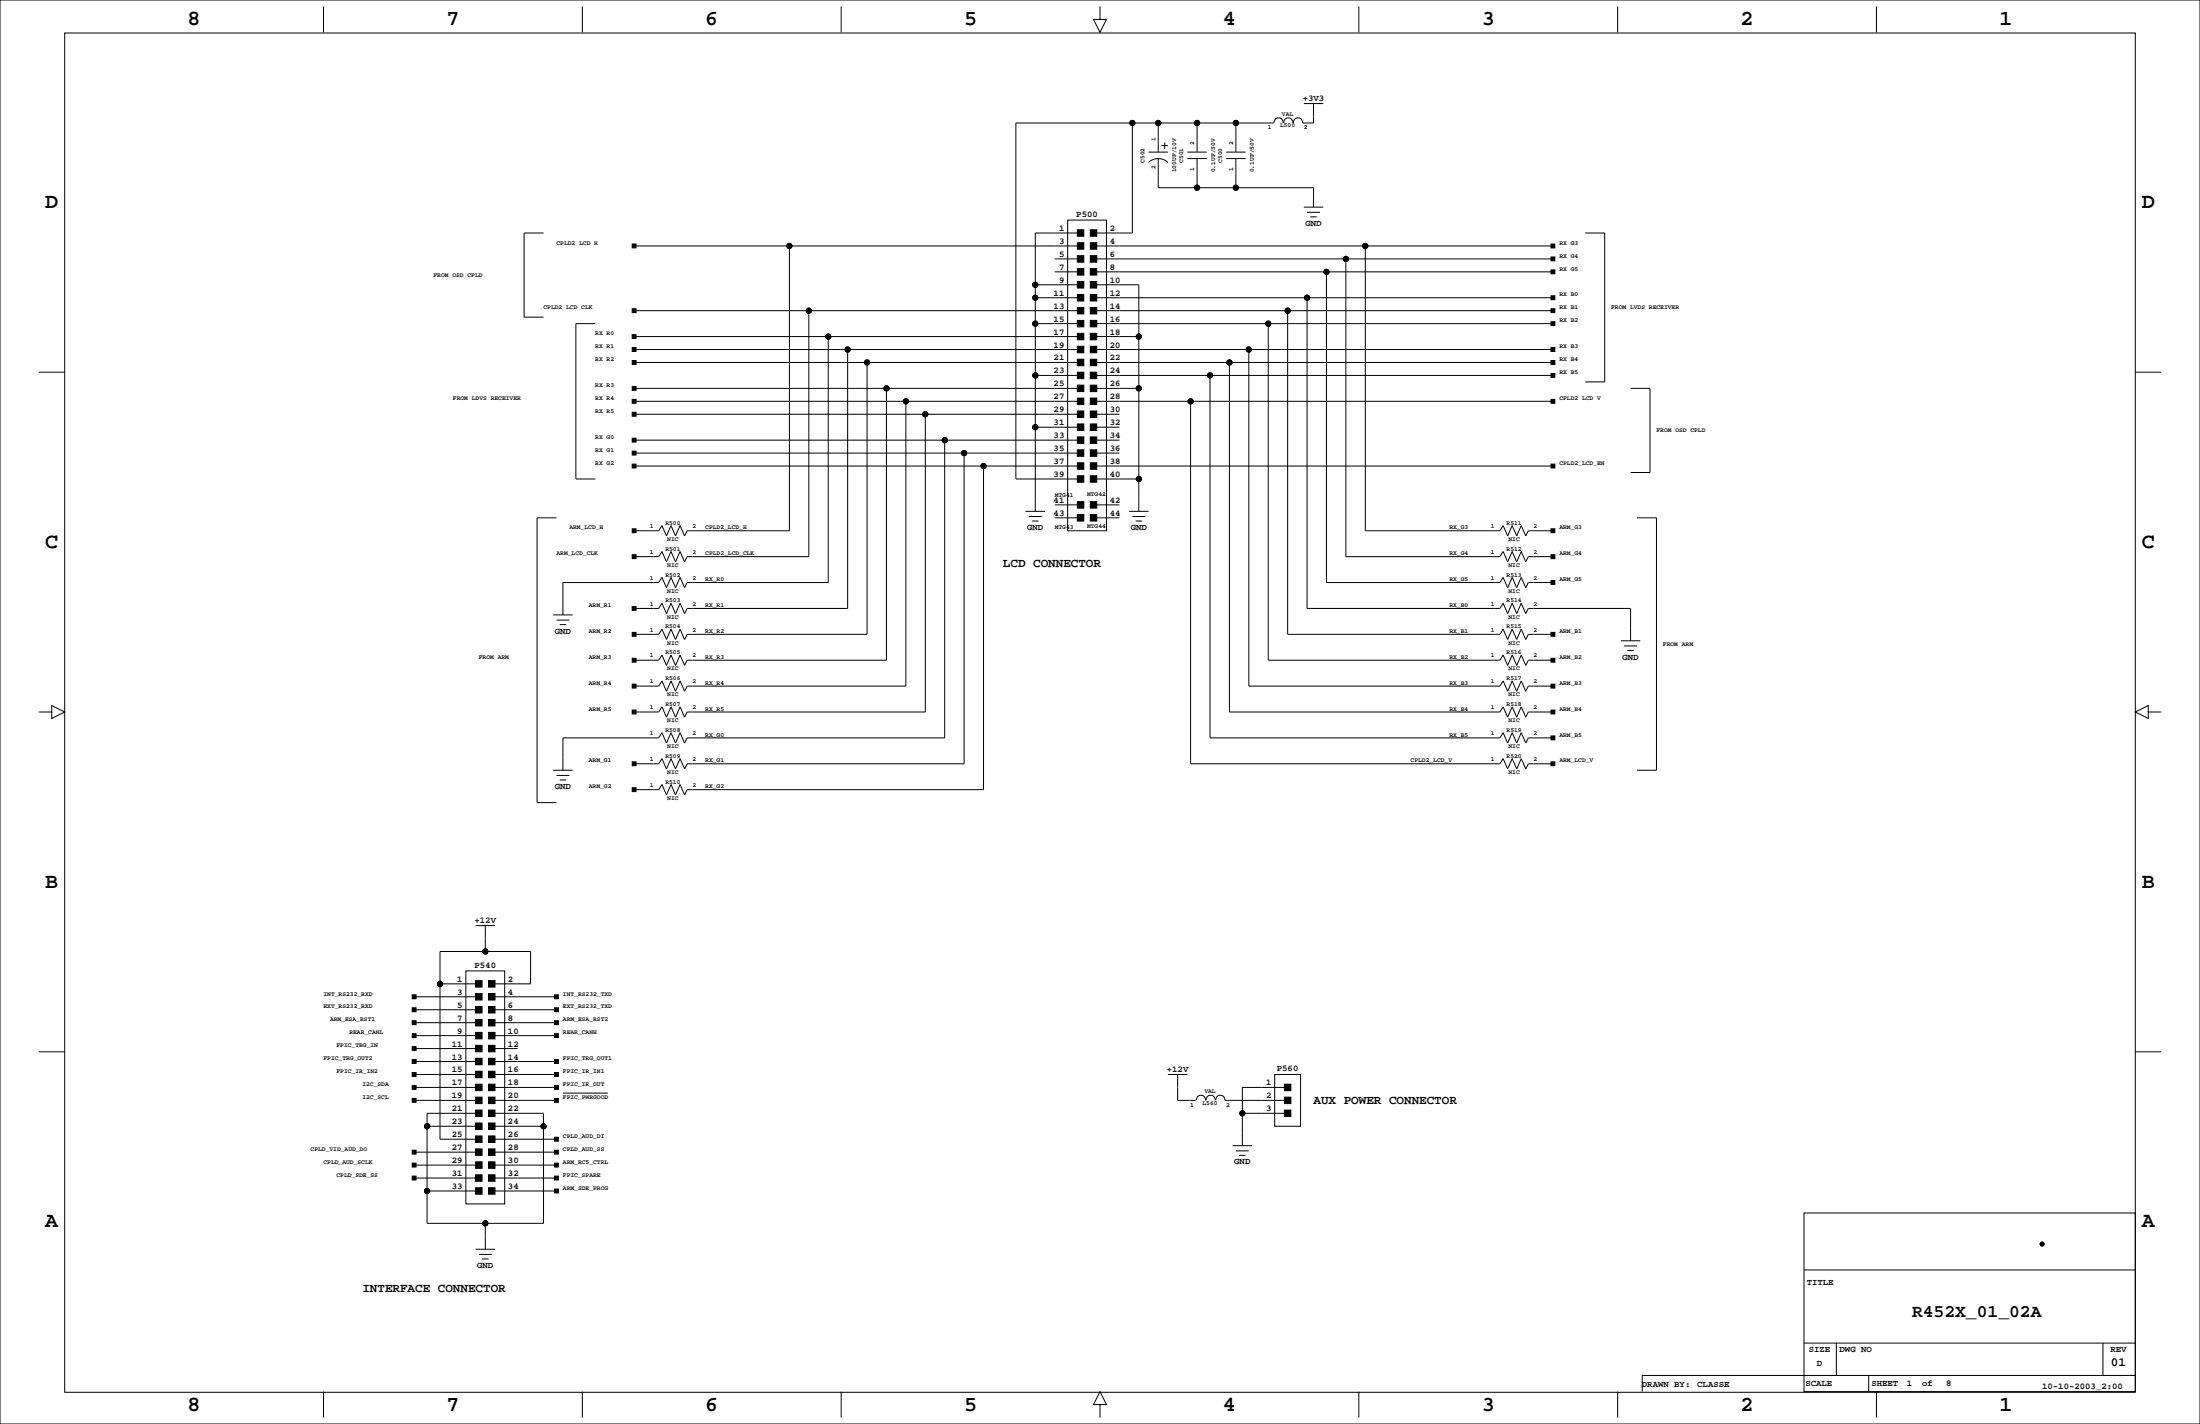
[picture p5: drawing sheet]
<svg xmlns="http://www.w3.org/2000/svg" width="864mm" height="559mm" viewBox="0 0 864 559" stroke-linecap="round" stroke-linejoin="round" font-family="sans-serif">
<g fill="none" stroke="#000" stroke-width=".39">
<path d="M0 0h863.6v558.8h-863.6zM25.4 13h812.8v533.4h-812.8zM127 2.5v10.2M228.6 2.5v10.2M330.2 2.5v10.2M431.8 2.5v5.1h2.5l-2.5 5.1-2.5-5.1h2.5M533.4 2.5v10.2M635 2.5v10.2M736.6 2.5v10.2M444.5 48.3v43.1h-14M450.8 59.7h7.7M454.7 48.3v11.4"/>
<path d="M455.9 57.1h2.6M457.2 55.9v2.5M466.1 59.7h7.6M469.9 48.3v11.4M481.3 59.7h7.6M485.1 48.3v11.4M499.9 48.3h-101.1v139.7h24.1M500.1 48.2a1.78 1.78 0 0 1 1.8-2 1.78 1.78 0 0 1 1.8 2.1M503.9 48.2a1.78 1.78 0 0 1 1.8-2 1.78 1.78 0 0 1 1.8 2.1M511.8 40.6h7.6M515.6 40.6v7.7h-4.3a1.78 1.78 0 0 0-1.8-2.1 1.78 1.78 0 0 0-1.7 2M450.8 63.7a5.6 5.6 0 0 1 7.7 0"/>
<path d="M454.7 62.2v11.5h60.9v7.6M466.1 62.2h7.6M469.9 62.2v11.5M481.3 62.2h7.6M485.1 62.2v11.5M213.4 91.4h-7.7v33.1h7.7M248.9 96.5h174M309.9 96.5v111.8h-40.2l-1 2-1.7-4.1-1.8 4.1-1.8-4.1-1.8 4.1-1.8-4.1-1.2 2.1h-9.7M419.1 86.4h15.2v121.9h-15.2zM422.9 91.4h-16.5v109.3M430.5 96.5h179.1M511.8 81.3h7.6"/>
<path d="M513.1 83.3h5.1M514.3 85.1h2.6M535.9 96.5v111.8h52.9l1.2-2.1 1.8 4.1 1.8-4.1 1.8 4.1 1.8-4.1 1.7 4.1 1-2h9.7M622.3 91.4h7.6v58.5h-7.6M406.4 111.8h16.5M406.4 116.8h16.5M414 106.7h8.9M414 101.6h8.9M430.5 111.8h16.5v88.9M430.5 116.8h179.1M430.5 106.7h179.1M430.5 101.6h179.1"/>
<path d="M513.1 116.8v122h75.7l1.2-2.1 1.8 4.1 1.8-4.1 1.8 4.1 1.8-4.1 1.7 4.1 1-2h40.2v12.7M520.7 106.7v121.9h68.1l1.2-2 1.8 4 1.8-4 1.8 4 1.8-4 1.7 4 1-2h9.7M528.3 101.6v116.8h60.5l1.2-2 1.8 4.1 1.8-4.1 1.8 4.1 1.8-4.1 1.7 4.1 1-2.1h9.7M233.7 127h-7.6v61h7.6M248.9 132.1h174M248.9 137.2h174M248.9 121.9h174M317.5 121.9v96.5h-47.8l-1 2.1-1.7-4.1-1.8 4.1-1.8-4.1-1.8 4.1-1.8-4.1-1.2 2h-9.7M325.1 132.1v96.5h-55.4l-1 2-1.7-4-1.8 4-1.8-4-1.8 4-1.8-4-1.2 2h-37.6v12.7M332.7 137.2v101.6h-63l-1 2-1.7-4.1-1.8 4.1-1.8-4.1-1.8 4.1-1.8-4.1-1.2 2.1h-9.7M406.4 127h16.5M430.5 132.1h16.5"/>
<path d="M430.5 127h179.1M430.5 137.2h179.1M430.5 121.9h179.1M490.2 137.2v132h98.6l1.2-2 1.8 4.1 1.8-4.1 1.8 4.1 1.8-4.1 1.7 4.1 1-2.1h9.7M497.8 127v132.1h91l1.2-2.1 1.8 4.1 1.8-4.1 1.8 4.1 1.8-4.1 1.7 4.1 1-2h9.7M505.5 121.9v127h83.3l1.2-2 1.8 4.1 1.8-4.1 1.8 4.1 1.8-4.1 1.7 4.1 1-2.1h9.7M15.2 146.1h10.2M248.9 152.4h174M248.9 142.2h174M248.9 157.5h174M340.4 142.2v106.7h-70.7l-1 2.1-1.7-4.1-1.8 4.1-1.8-4.1-1.8 4.1-1.8-4.1-1.2 2h-9.7M348 152.4v106.7h-78.3l-1 2-1.7-4.1-1.8 4.1-1.8-4.1-1.8 4.1-1.8-4.1-1.2 2.1h-9.7"/>
<path d="M355.6 157.5v111.7h-85.9l-1 2.1-1.7-4.1-1.8 4.1-1.8-4.1-1.8 4.1-1.8-4.1-1.2 2h-9.7M406.4 147.3h16.5M430.5 152.4h16.5M430.5 147.3h179.1M430.5 142.2h179.1M430.5 157.5h179.1M467.4 157.5v142.2h121.4l1.2-2 1.8 4.1 1.8-4.1 1.8 4.1 1.8-4.1 1.7 4.1 1-2.1h9.7M475 147.3v142.3h113.8l1.2-2.1 1.8 4.1 1.8-4.1 1.8 4.1 1.8-4.1 1.7 4.1 1-2h9.7M482.6 142.2v137.2h106.2l1.2-2 1.8 4 1.8-4 1.8 4 1.8-4 1.7 4 1-2h9.7M640.1 152.4h7.6v33h-7.6M838.2 146.1h10.2M248.9 177.8h174"/>
<path d="M248.9 172.7h174M248.9 162.6h174M363.2 162.6v116.8h-93.5l-1 2-1.7-4-1.8 4-1.8-4-1.8 4-1.8-4-1.2 2h-9.7M370.8 172.7v116.9h-101.1l-1 2-1.7-4.1-1.8 4.1-1.8-4.1-1.8 4.1-1.8-4.1-1.2 2.1h-37.6v12.7M378.5 177.8v121.9h-108.8l-1 2.1-1.7-4.1-1.8 4.1-1.8-4.1-1.8 4.1-1.8-4.1-1.2 2h-9.7M406.4 167.6h16.5M430.5 167.6h8.9M430.5 177.8h8.9M430.5 172.7h8.9M430.5 162.6h8.9M248.9 182.9h174M386.1 182.9v127h-116.4l-1 2-1.7-4.1-1.8 4.1-1.8-4.1-1.8 4.1-1.8-4.1-1.2 2.1h-9.7"/>
<path d="M414 198.1h8.9M430.5 188h16.5M430.5 182.9h179.1M430.5 198.1h8.9M218.4 203.2h-7.6v111.8h7.6M402.6 200.7h7.6M403.9 202.7h5M405.1 204.5h2.6M414 203.2h8.9M430.5 203.2h8.9M443.2 200.7h7.6M444.5 202.7h5.1"/>
<path d="M445.8 204.5h2.5M642.6 203.2h7.6v99.1h-7.6M217.2 241.3h7.6M218.4 243.3h5.1M219.7 245.1h2.5M636.3 251.5h7.6M637.5 253.5h5.1M638.8 255.3h2.5M15.2 279.4h5.1v-2.5l5.1 2.5-5.1 2.5v-2.5M843.3 279.4v-2.5l-5.1 2.5 5.1 2.5v-2.5h5.1M217.2 302.3h7.6M218.4 304.3h5.1"/>
<path d="M219.7 306.1h2.5M186.7 363.2h7.6M190.5 363.2v10.2M162.6 391.2h24.1M162.6 396.2h24.1M172.7 386.1h14M182.9 381h15.2v91.4h-15.2zM194.3 386.1h14v-12.7h-35.6v73.6h14M194.3 391.2h24.1M194.3 396.2h24.1M15.2 412.8h10.2M162.6 416.6h24.1"/>
<path d="M162.6 406.4h24.1M162.6 401.3h24.1M162.6 411.5h24.1M194.3 416.6h24.1M194.3 406.4h24.1M194.3 401.3h24.1M194.3 411.5h8.9M838.2 412.8h10.2M162.6 426.7h24.1M162.6 431.8h24.1M162.6 421.6h24.1M186.7 436.9h-19.1v43.2h45.8v-43.2h-19.1"/>
<path d="M194.3 426.7h24.1M194.3 431.8h24.1M194.3 421.6h24.1M221 428.9h17.6M458.5 421.6h7.6M462.3 421.6v10.2h7.1M469.7 431.8a1.78 1.78 0 0 1 1.7-2 1.78 1.78 0 0 1 1.8 2M473.5 431.8a1.78 1.78 0 0 1 1.7-2 1.78 1.78 0 0 1 1.8 2M477.3 431.8a1.78 1.78 0 0 1 1.8-2 1.78 1.78 0 0 1 1.7 2M480.8 431.8h23.4M487.7 436.9h16.5M500.4 421.6h10.1v20.4h-10.1z"/>
<path d="M504.2 426.7h-16.5v22.9M162.6 452.1h24.1M162.6 457.2h24.1M167.6 442h19.1M194.3 442h19.1M194.3 447h24.1M194.3 452.1h24.1M194.3 457.2h24.1M483.9 449.6h7.6M485.1 451.6h5.1M486.4 453.4h2.5M162.6 462.3h24.1"/>
<path d="M167.6 467.4h19.1M194.3 467.4h24.1M194.3 462.3h24.1M708.2 476h130v70.1h-130zM186.7 490.2h7.6M188 492.3h5M189.2 494h2.6M190.5 480.1v10.1M708.2 498.3h130M708.2 527h130M720.9 527v12.8M733.6 539.8v6.3"/>
<path d="M825.5 527v12.8M838.2 539.8h-193.5v6.3M127 546.1v10.2M228.6 546.1v10.2M330.2 546.1v10.2M431.8 551.2h2.5l-2.5-5.1-2.5 5.1h2.5v5.1M533.4 546.1v10.2M635 546.1v10.2M736.6 546.1v10.2"/>
<circle cx="444.5" cy="48.3" r="1.02"/>
<circle cx="454.7" cy="48.3" r="1.02"/>
<circle cx="469.9" cy="48.3" r="1.02"/>
<circle cx="485.1" cy="48.3" r="1.02"/>
<circle cx="469.9" cy="73.7" r="1.02"/>
<circle cx="485.1" cy="73.7" r="1.02"/>
<circle cx="309.9" cy="96.5" r="1.02"/>
<circle cx="535.9" cy="96.5" r="1.02"/>
<circle cx="406.4" cy="116.8" r="1.02"/>
<circle cx="406.4" cy="111.8" r="1.02"/>
<circle cx="513.1" cy="116.8" r="1.02"/>
<circle cx="520.7" cy="106.7" r="1.02"/>
<circle cx="528.3" cy="101.6" r="1.02"/>
<circle cx="317.5" cy="121.9" r="1.02"/>
<circle cx="325.1" cy="132.1" r="1.02"/>
<circle cx="332.7" cy="137.2" r="1.02"/>
<circle cx="406.4" cy="127" r="1.02"/>
<circle cx="447" cy="132.1" r="1.02"/>
<circle cx="490.2" cy="137.2" r="1.02"/>
<circle cx="497.8" cy="127" r="1.02"/>
<circle cx="505.5" cy="121.9" r="1.02"/>
<circle cx="340.4" cy="142.2" r="1.02"/>
<circle cx="348" cy="152.4" r="1.02"/>
<circle cx="355.6" cy="157.5" r="1.02"/>
<circle cx="406.4" cy="147.3" r="1.02"/>
<circle cx="447" cy="152.4" r="1.02"/>
<circle cx="467.4" cy="157.5" r="1.02"/>
<circle cx="475" cy="147.3" r="1.02"/>
<circle cx="482.6" cy="142.2" r="1.02"/>
<circle cx="363.2" cy="162.6" r="1.02"/>
<circle cx="370.8" cy="172.7" r="1.02"/>
<circle cx="378.5" cy="177.8" r="1.02"/>
<circle cx="406.4" cy="167.6" r="1.02"/>
<circle cx="386.1" cy="182.9" r="1.02"/>
<circle cx="447" cy="188" r="1.02"/>
<circle cx="190.5" cy="373.4" r="1.02"/>
<circle cx="172.7" cy="386.1" r="1.02"/>
<circle cx="487.7" cy="436.9" r="1.02"/>
<circle cx="167.6" cy="442" r="1.02"/>
<circle cx="213.4" cy="442" r="1.02"/>
<circle cx="167.6" cy="467.4" r="1.02"/>
<circle cx="190.5" cy="480.1" r="1.02"/>
<circle cx="801.6" cy="488.2" r=".76"/>
</g>
<g fill="#000" stroke="#000" stroke-width=".39">
<path d="M248.2 95.8h1.5v1.5h-1.5z" fill-rule="evenodd"/>
<path d="M422.9 95.2h2.5v2.6h-2.5z" fill-rule="evenodd"/>
<path d="M422.9 90.2h2.5v2.5h-2.5z" fill-rule="evenodd"/>
<path d="M428 95.2h2.5v2.6h-2.5z" fill-rule="evenodd"/>
<path d="M428 90.2h2.5v2.5h-2.5z" fill-rule="evenodd"/>
<path d="M608.8 95.8h1.6v1.5h-1.6z" fill-rule="evenodd"/>
<path d="M422.9 115.6h2.5v2.5h-2.5z" fill-rule="evenodd"/>
<path d="M422.9 110.5h2.5v2.5h-2.5z" fill-rule="evenodd"/>
<path d="M422.9 105.4h2.5v2.5h-2.5z" fill-rule="evenodd"/>
<path d="M422.9 100.3h2.5v2.6h-2.5z" fill-rule="evenodd"/>
<path d="M428 115.6h2.5v2.5h-2.5z" fill-rule="evenodd"/>
<path d="M428 110.5h2.5v2.5h-2.5z" fill-rule="evenodd"/>
<path d="M428 105.4h2.5v2.5h-2.5z" fill-rule="evenodd"/>
<path d="M428 100.3h2.5v2.6h-2.5z" fill-rule="evenodd"/>
<path d="M608.8 116.1h1.6v1.5h-1.6z" fill-rule="evenodd"/>
<path d="M608.8 105.9h1.6v1.5h-1.6z" fill-rule="evenodd"/>
<path d="M608.8 100.8h1.6v1.6h-1.6z" fill-rule="evenodd"/>
<path d="M248.2 136.4h1.5v1.5h-1.5z" fill-rule="evenodd"/>
<path d="M248.2 131.3h1.5v1.5h-1.5z" fill-rule="evenodd"/>
<path d="M248.2 121.2h1.5v1.5h-1.5z" fill-rule="evenodd"/>
<path d="M422.9 135.9h2.5v2.5h-2.5z" fill-rule="evenodd"/>
<path d="M422.9 130.8h2.5v2.5h-2.5z" fill-rule="evenodd"/>
<path d="M422.9 125.7h2.5v2.6h-2.5z" fill-rule="evenodd"/>
<path d="M422.9 120.6h2.5v2.6h-2.5z" fill-rule="evenodd"/>
<path d="M428 135.9h2.5v2.5h-2.5z" fill-rule="evenodd"/>
<path d="M428 130.8h2.5v2.5h-2.5z" fill-rule="evenodd"/>
<path d="M428 125.7h2.5v2.6h-2.5z" fill-rule="evenodd"/>
<path d="M428 120.6h2.5v2.6h-2.5z" fill-rule="evenodd"/>
<path d="M608.8 136.4h1.6v1.5h-1.6z" fill-rule="evenodd"/>
<path d="M608.8 126.2h1.6v1.6h-1.6z" fill-rule="evenodd"/>
<path d="M608.8 121.2h1.6v1.5h-1.6z" fill-rule="evenodd"/>
<path d="M248.2 156.7h1.5v1.5h-1.5z" fill-rule="evenodd"/>
<path d="M248.2 151.6h1.5v1.6h-1.5z" fill-rule="evenodd"/>
<path d="M248.2 141.5h1.5v1.5h-1.5z" fill-rule="evenodd"/>
<path d="M422.9 156.2h2.5v2.6h-2.5z" fill-rule="evenodd"/>
<path d="M422.9 151.1h2.5v2.6h-2.5z" fill-rule="evenodd"/>
<path d="M422.9 146.1h2.5v2.5h-2.5z" fill-rule="evenodd"/>
<path d="M422.9 141h2.5v2.5h-2.5z" fill-rule="evenodd"/>
<path d="M428 156.2h2.5v2.6h-2.5z" fill-rule="evenodd"/>
<path d="M428 151.1h2.5v2.6h-2.5z" fill-rule="evenodd"/>
<path d="M428 146.1h2.5v2.5h-2.5z" fill-rule="evenodd"/>
<path d="M428 141h2.5v2.5h-2.5z" fill-rule="evenodd"/>
<path d="M608.8 141.5h1.6v1.5h-1.6z" fill-rule="evenodd"/>
<path d="M608.8 156.7h1.6v1.5h-1.6z" fill-rule="evenodd"/>
<path d="M608.8 146.6h1.6v1.5h-1.6z" fill-rule="evenodd"/>
<path d="M248.2 177h1.5v1.6h-1.5z" fill-rule="evenodd"/>
<path d="M248.2 172h1.5v1.5h-1.5z" fill-rule="evenodd"/>
<path d="M248.2 161.8h1.5v1.5h-1.5z" fill-rule="evenodd"/>
<path d="M422.9 176.5h2.5v2.6h-2.5z" fill-rule="evenodd"/>
<path d="M422.9 171.4h2.5v2.6h-2.5z" fill-rule="evenodd"/>
<path d="M422.9 166.4h2.5v2.5h-2.5z" fill-rule="evenodd"/>
<path d="M422.9 161.3h2.5v2.5h-2.5z" fill-rule="evenodd"/>
<path d="M428 176.5h2.5v2.6h-2.5z" fill-rule="evenodd"/>
<path d="M428 171.4h2.5v2.6h-2.5z" fill-rule="evenodd"/>
<path d="M428 166.4h2.5v2.5h-2.5z" fill-rule="evenodd"/>
<path d="M428 161.3h2.5v2.5h-2.5z" fill-rule="evenodd"/>
<path d="M248.2 182.1h1.5v1.5h-1.5z" fill-rule="evenodd"/>
<path d="M422.9 196.8h2.5v2.6h-2.5z" fill-rule="evenodd"/>
<path d="M422.9 186.7h2.5v2.5h-2.5z" fill-rule="evenodd"/>
<path d="M422.9 181.6h2.5v2.5h-2.5z" fill-rule="evenodd"/>
<path d="M428 196.8h2.5v2.6h-2.5z" fill-rule="evenodd"/>
<path d="M428 186.7h2.5v2.5h-2.5z" fill-rule="evenodd"/>
<path d="M428 181.6h2.5v2.5h-2.5z" fill-rule="evenodd"/>
<path d="M608.8 182.1h1.6v1.5h-1.6z" fill-rule="evenodd"/>
<path d="M248.2 217.7h1.5v1.5h-1.5z" fill-rule="evenodd"/>
<path d="M248.2 207.5h1.5v1.5h-1.5z" fill-rule="evenodd"/>
<path d="M422.9 201.9h2.5v2.6h-2.5z" fill-rule="evenodd"/>
<path d="M428 201.9h2.5v2.6h-2.5z" fill-rule="evenodd"/>
<path d="M608.8 207.5h1.6v1.5h-1.6z" fill-rule="evenodd"/>
<path d="M608.8 217.7h1.6v1.5h-1.6z" fill-rule="evenodd"/>
<path d="M248.2 238h1.5v1.5h-1.5z" fill-rule="evenodd"/>
<path d="M608.8 227.8h1.6v1.6h-1.6z" fill-rule="evenodd"/>
<path d="M248.2 248.2h1.5v1.5h-1.5z" fill-rule="evenodd"/>
<path d="M248.2 258.3h1.5v1.5h-1.5z" fill-rule="evenodd"/>
<path d="M608.8 248.2h1.6v1.5h-1.6z" fill-rule="evenodd"/>
<path d="M608.8 258.3h1.6v1.5h-1.6z" fill-rule="evenodd"/>
<path d="M248.2 268.5h1.5v1.5h-1.5z" fill-rule="evenodd"/>
<path d="M608.8 268.5h1.6v1.5h-1.6z" fill-rule="evenodd"/>
<path d="M248.2 278.6h1.5v1.6h-1.5z" fill-rule="evenodd"/>
<path d="M608.8 278.6h1.6v1.6h-1.6z" fill-rule="evenodd"/>
<path d="M608.8 288.8h1.6v1.5h-1.6z" fill-rule="evenodd"/>
<path d="M248.2 299h1.5v1.5h-1.5z" fill-rule="evenodd"/>
<path d="M248.2 309.1h1.5v1.5h-1.5z" fill-rule="evenodd"/>
<path d="M608.8 299h1.6v1.5h-1.6z" fill-rule="evenodd"/>
<path d="M161.8 390.4h1.5v1.5h-1.5z" fill-rule="evenodd"/>
<path d="M161.8 395.5h1.5v1.5h-1.5z" fill-rule="evenodd"/>
<path d="M186.7 395h2.5v2.5h-2.5z" fill-rule="evenodd"/>
<path d="M186.7 389.9h2.5v2.5h-2.5z" fill-rule="evenodd"/>
<path d="M186.7 384.8h2.5v2.5h-2.5z" fill-rule="evenodd"/>
<path d="M191.8 395h2.5v2.5h-2.5z" fill-rule="evenodd"/>
<path d="M191.8 389.9h2.5v2.5h-2.5z" fill-rule="evenodd"/>
<path d="M191.8 384.8h2.5v2.5h-2.5z" fill-rule="evenodd"/>
<path d="M217.7 390.4h1.5v1.5h-1.5z" fill-rule="evenodd"/>
<path d="M217.7 395.5h1.5v1.5h-1.5z" fill-rule="evenodd"/>
<path d="M161.8 415.8h1.5v1.5h-1.5z" fill-rule="evenodd"/>
<path d="M161.8 410.7h1.5v1.5h-1.5z" fill-rule="evenodd"/>
<path d="M161.8 405.6h1.5v1.6h-1.5z" fill-rule="evenodd"/>
<path d="M161.8 400.6h1.5v1.5h-1.5z" fill-rule="evenodd"/>
<path d="M186.7 415.3h2.5v2.5h-2.5z" fill-rule="evenodd"/>
<path d="M186.7 410.2h2.5v2.6h-2.5z" fill-rule="evenodd"/>
<path d="M186.7 405.1h2.5v2.6h-2.5z" fill-rule="evenodd"/>
<path d="M186.7 400h2.5v2.6h-2.5z" fill-rule="evenodd"/>
<path d="M191.8 415.3h2.5v2.5h-2.5z" fill-rule="evenodd"/>
<path d="M191.8 410.2h2.5v2.6h-2.5z" fill-rule="evenodd"/>
<path d="M191.8 405.1h2.5v2.6h-2.5z" fill-rule="evenodd"/>
<path d="M191.8 400h2.5v2.6h-2.5z" fill-rule="evenodd"/>
<path d="M217.7 415.8h1.5v1.5h-1.5z" fill-rule="evenodd"/>
<path d="M217.7 405.6h1.5v1.6h-1.5z" fill-rule="evenodd"/>
<path d="M217.7 400.6h1.5v1.5h-1.5z" fill-rule="evenodd"/>
<path d="M161.8 431h1.5v1.6h-1.5z" fill-rule="evenodd"/>
<path d="M161.8 426h1.5v1.5h-1.5z" fill-rule="evenodd"/>
<path d="M161.8 420.9h1.5v1.5h-1.5z" fill-rule="evenodd"/>
<path d="M186.7 435.6h2.5v2.5h-2.5z" fill-rule="evenodd"/>
<path d="M186.7 430.5h2.5v2.6h-2.5z" fill-rule="evenodd"/>
<path d="M186.7 425.4h2.5v2.6h-2.5z" fill-rule="evenodd"/>
<path d="M186.7 420.4h2.5v2.5h-2.5z" fill-rule="evenodd"/>
<path d="M191.8 435.6h2.5v2.5h-2.5z" fill-rule="evenodd"/>
<path d="M191.8 430.5h2.5v2.6h-2.5z" fill-rule="evenodd"/>
<path d="M191.8 425.4h2.5v2.6h-2.5z" fill-rule="evenodd"/>
<path d="M191.8 420.4h2.5v2.5h-2.5z" fill-rule="evenodd"/>
<path d="M217.7 426h1.5v1.5h-1.5z" fill-rule="evenodd"/>
<path d="M217.7 420.9h1.5v1.5h-1.5z" fill-rule="evenodd"/>
<path d="M217.7 431h1.5v1.6h-1.5z" fill-rule="evenodd"/>
<path d="M504.2 435.6h2.5v2.5h-2.5z" fill-rule="evenodd"/>
<path d="M504.2 430.5h2.5v2.6h-2.5z" fill-rule="evenodd"/>
<path d="M504.2 425.4h2.5v2.6h-2.5z" fill-rule="evenodd"/>
<path d="M161.8 456.4h1.5v1.6h-1.5z" fill-rule="evenodd"/>
<path d="M161.8 451.4h1.5v1.5h-1.5z" fill-rule="evenodd"/>
<path d="M186.7 455.9h2.5v2.6h-2.5z" fill-rule="evenodd"/>
<path d="M186.7 450.8h2.5v2.6h-2.5z" fill-rule="evenodd"/>
<path d="M186.7 445.8h2.5v2.5h-2.5z" fill-rule="evenodd"/>
<path d="M186.7 440.7h2.5v2.5h-2.5z" fill-rule="evenodd"/>
<path d="M191.8 455.9h2.5v2.6h-2.5z" fill-rule="evenodd"/>
<path d="M191.8 450.8h2.5v2.6h-2.5z" fill-rule="evenodd"/>
<path d="M191.8 445.8h2.5v2.5h-2.5z" fill-rule="evenodd"/>
<path d="M191.8 440.7h2.5v2.5h-2.5z" fill-rule="evenodd"/>
<path d="M217.7 446.3h1.5v1.5h-1.5z" fill-rule="evenodd"/>
<path d="M217.7 451.4h1.5v1.5h-1.5z" fill-rule="evenodd"/>
<path d="M217.7 456.4h1.5v1.6h-1.5z" fill-rule="evenodd"/>
<path d="M161.8 461.5h1.5v1.5h-1.5z" fill-rule="evenodd"/>
<path d="M186.7 466.1h2.5v2.5h-2.5z" fill-rule="evenodd"/>
<path d="M186.7 461h2.5v2.5h-2.5z" fill-rule="evenodd"/>
<path d="M191.8 466.1h2.5v2.5h-2.5z" fill-rule="evenodd"/>
<path d="M191.8 461h2.5v2.5h-2.5z" fill-rule="evenodd"/>
<path d="M217.7 461.5h1.5v1.5h-1.5z" fill-rule="evenodd"/>
<path d="M217.7 466.6h1.5v1.5h-1.5z" fill-rule="evenodd"/>
<circle cx="444.5" cy="48.3" r="1.02"/>
<circle cx="454.7" cy="48.3" r="1.02"/>
<circle cx="469.9" cy="48.3" r="1.02"/>
<circle cx="485.1" cy="48.3" r="1.02"/>
<circle cx="469.9" cy="73.7" r="1.02"/>
<circle cx="485.1" cy="73.7" r="1.02"/>
<circle cx="309.9" cy="96.5" r="1.02"/>
<circle cx="535.9" cy="96.5" r="1.02"/>
<circle cx="406.4" cy="116.8" r="1.02"/>
<circle cx="406.4" cy="111.8" r="1.02"/>
<circle cx="513.1" cy="116.8" r="1.02"/>
<circle cx="520.7" cy="106.7" r="1.02"/>
<circle cx="528.3" cy="101.6" r="1.02"/>
<circle cx="317.5" cy="121.9" r="1.02"/>
<circle cx="325.1" cy="132.1" r="1.02"/>
<circle cx="332.7" cy="137.2" r="1.02"/>
<circle cx="406.4" cy="127" r="1.02"/>
<circle cx="447" cy="132.1" r="1.02"/>
<circle cx="490.2" cy="137.2" r="1.02"/>
<circle cx="497.8" cy="127" r="1.02"/>
<circle cx="505.5" cy="121.9" r="1.02"/>
<circle cx="340.4" cy="142.2" r="1.02"/>
<circle cx="348" cy="152.4" r="1.02"/>
<circle cx="355.6" cy="157.5" r="1.02"/>
<circle cx="406.4" cy="147.3" r="1.02"/>
<circle cx="447" cy="152.4" r="1.02"/>
<circle cx="467.4" cy="157.5" r="1.02"/>
<circle cx="475" cy="147.3" r="1.02"/>
<circle cx="482.6" cy="142.2" r="1.02"/>
<circle cx="363.2" cy="162.6" r="1.02"/>
<circle cx="370.8" cy="172.7" r="1.02"/>
<circle cx="378.5" cy="177.8" r="1.02"/>
<circle cx="406.4" cy="167.6" r="1.02"/>
<circle cx="386.1" cy="182.9" r="1.02"/>
<circle cx="447" cy="188" r="1.02"/>
<circle cx="190.5" cy="373.4" r="1.02"/>
<circle cx="172.7" cy="386.1" r="1.02"/>
<circle cx="487.7" cy="436.9" r="1.02"/>
<circle cx="167.6" cy="442" r="1.02"/>
<circle cx="213.4" cy="442" r="1.02"/>
<circle cx="167.6" cy="467.4" r="1.02"/>
<circle cx="190.5" cy="480.1" r="1.02"/>
<circle cx="801.6" cy="488.2" r=".76"/>
</g>
<g font-size="8.5">
<text x="73.7" y="10">8</text>
<text x="175.3" y="10">7</text>
<text x="276.9" y="10">6</text>
<text x="378.5" y="10">5</text>
<text x="480.1" y="10">4</text>
<text x="581.7" y="10">3</text>
<text x="683.3" y="10">2</text>
<text x="784.9" y="10">1</text>
<text x="17.8" y="81.6">D</text>
<text x="840.7" y="81.6">D</text>
<text x="17.8" y="215">C</text>
<text x="840.7" y="215">C</text>
<text x="17.8" y="348.3">B</text>
<text x="840.7" y="348.3">B</text>
<text x="17.8" y="481.7">A</text>
<text x="840.7" y="481.7">A</text>
<text x="73.7" y="553.8">8</text>
<text x="175.3" y="553.8">7</text>
<text x="276.9" y="553.8">6</text>
<text x="378.5" y="553.8">5</text>
<text x="480.1" y="553.8">4</text>
<text x="581.7" y="553.8">3</text>
<text x="683.3" y="553.8">2</text>
<text x="784.9" y="553.8">1</text>
</g>
<text font-size="7.1" x="750.6" y="517">R452X_01_02A</text>
<g font-size="4.9">
<text x="393.7" y="222.5">LCD CONNECTOR</text>
<text x="515.6" y="433.3">AUX POWER CONNECTOR</text>
<text x="142.2" y="507">INTERFACE CONNECTOR</text>
<text x="828.6" y="536.1">01</text>
</g>
<g font-size="3.5">
<text x="511.4" y="39.6">+3V3</text>
<text x="422.5" y="85.1">P500</text>
<text x="512.4" y="88.6">GND</text>
<text x="415.7" y="90.7">1</text>
<text x="415.7" y="95.7">3</text>
<text x="435.6" y="90.7">2</text>
<text x="435.6" y="95.7">4</text>
<text x="415.7" y="100.8">5</text>
<text x="435.6" y="100.8">6</text>
<text x="415.7" y="105.9">7</text>
<text x="435.6" y="105.9">8</text>
<text x="415.7" y="111">9</text>
<text x="435.6" y="111">10</text>
<text x="413.6" y="116.1">11</text>
<text x="435.6" y="116.1">12</text>
<text x="413.6" y="121.1">13</text>
<text x="435.6" y="121.1">14</text>
<text x="413.6" y="126.2">15</text>
<text x="413.6" y="131.3">17</text>
<text x="435.6" y="126.2">16</text>
<text x="435.6" y="131.3">18</text>
<text x="413.6" y="136.4">19</text>
<text x="435.6" y="136.4">20</text>
<text x="413.6" y="141.5">21</text>
<text x="435.6" y="141.5">22</text>
<text x="413.6" y="146.5">23</text>
<text x="435.6" y="146.5">24</text>
<text x="413.6" y="151.6">25</text>
<text x="435.6" y="151.6">26</text>
<text x="413.6" y="156.7">27</text>
<text x="413.6" y="161.8">29</text>
<text x="435.6" y="156.7">28</text>
<text x="435.6" y="161.8">30</text>
<text x="413.6" y="166.9">31</text>
<text x="435.6" y="166.9">32</text>
<text x="413.6" y="171.9">33</text>
<text x="435.6" y="171.9">34</text>
<text x="413.6" y="177">35</text>
<text x="435.6" y="177">36</text>
<text x="413.6" y="182.1">37</text>
<text x="435.6" y="182.1">38</text>
<text x="413.6" y="187.2">39</text>
<text x="435.6" y="187.2">40</text>
<text x="413.6" y="197.3">41</text>
<text x="435.6" y="197.3">42</text>
<text x="413.6" y="202.4">43</text>
<text x="435.6" y="202.4">44</text>
<text x="403.2" y="208">GND</text>
<text x="443.9" y="208">GND</text>
<text x="217.8" y="248.6">GND</text>
<text x="636.9" y="258.8">GND</text>
<text x="217.8" y="309.6">GND</text>
<text x="186.3" y="362.2">+12V</text>
<text x="186.3" y="379.7">P540</text>
<text x="179.5" y="385.3">1</text>
<text x="199.4" y="385.3">2</text>
<text x="179.5" y="395.5">5</text>
<text x="179.5" y="390.4">3</text>
<text x="199.4" y="390.4">4</text>
<text x="199.4" y="395.5">6</text>
<text x="179.5" y="400.5">7</text>
<text x="199.4" y="400.5">8</text>
<text x="179.5" y="405.6">9</text>
<text x="199.4" y="405.6">10</text>
<text x="177.4" y="410.7">11</text>
<text x="199.4" y="410.7">12</text>
<text x="177.4" y="415.8">13</text>
<text x="199.4" y="415.8">14</text>
<text x="177.4" y="420.9">15</text>
<text x="177.4" y="425.9">17</text>
<text x="199.4" y="420.9">16</text>
<text x="199.4" y="425.9">18</text>
<text x="458" y="420.6">+12V</text>
<text x="497" y="425.9">1</text>
<text x="501.2" y="420.3">P560</text>
<text x="177.4" y="431">19</text>
<text x="199.4" y="431">20</text>
<text x="497" y="431">2</text>
<text x="177.4" y="436.1">21</text>
<text x="199.4" y="436.1">22</text>
<text x="497" y="436.1">3</text>
<text x="177.4" y="441.2">23</text>
<text x="199.4" y="441.2">24</text>
<text x="177.4" y="446.3">25</text>
<text x="199.4" y="446.3">26</text>
<text x="177.4" y="451.3">27</text>
<text x="199.4" y="451.3">28</text>
<text x="177.4" y="456.4">29</text>
<text x="177.4" y="461.5">31</text>
<text x="199.4" y="456.4">30</text>
<text x="199.4" y="461.5">32</text>
<text x="484.5" y="456.9">GND</text>
<text x="177.4" y="466.6">33</text>
<text x="199.4" y="466.6">34</text>
<text x="187.3" y="497.6">GND</text>
<text x="709.2" y="504.2">TITLE</text>
<text x="710" y="530.6">SIZE</text>
<text x="722.1" y="530.6">DWG NO</text>
<text x="828.4" y="530.6">REV</text>
<text x="713.2" y="536.2">D</text>
<text x="644.5" y="544.3">DRAWN BY:</text>
<text x="666.2" y="544.4">CLASSE</text>
<text x="708.7" y="544">SCALE</text>
<text x="734.6" y="544">SHEET</text>
<text x="748.5" y="544">1</text>
<text x="754.5" y="544">of</text>
<text x="764" y="544">8</text>
<text x="801.6" y="544.9">10-10-2003_2:00</text>
</g>
<g font-size="2.5">
<text x="503.2" y="45.4">VAL</text>
<text x="497.6" y="50.7">1</text>
<text x="502.5" y="50">L500</text>
<text x="511.8" y="50.7">2</text>
<text x="453.6" y="55.4" transform="rotate(-90 453.6 55.4)">1</text>
<text x="468.8" y="56.9" transform="rotate(-90 468.8 56.9)">2</text>
<text x="484.1" y="56.9" transform="rotate(-90 484.1 56.9)">2</text>
<text x="449.3" y="63.9" transform="rotate(-90 449.3 63.9)">C502</text>
<text x="464.5" y="63.9" transform="rotate(-90 464.5 63.9)">C501</text>
<text x="479.7" y="63.9" transform="rotate(-90 479.7 63.9)">C500</text>
<text x="453.6" y="66.3" transform="rotate(-90 453.6 66.3)">2</text>
<text x="461.7" y="67.6" transform="rotate(-90 461.7 67.6)">100UF/10V</text>
<text x="468.8" y="67" transform="rotate(-90 468.8 67)">1</text>
<text x="476.9" y="67.6" transform="rotate(-90 476.9 67.6)">0.1UF/50V</text>
<text x="484.1" y="67" transform="rotate(-90 484.1 67)">1</text>
<text x="492.2" y="67.6" transform="rotate(-90 492.2 67.6)">0.1UF/50V</text>
<text x="218.4" y="96">CPLD2 LCD H</text>
<text x="612.1" y="96">RX G3</text>
<text x="612.1" y="101.1">RX G4</text>
<text x="612.1" y="106.2">RX G5</text>
<text x="170.2" y="108.7">FROM OSD CPLD</text>
<text x="612.1" y="116.3">RX B0</text>
<text x="213.4" y="121.4">CPLD2 LCD CLK</text>
<text x="612.1" y="121.4">RX B1</text>
<text x="632.5" y="121.4">FROM LVDS RECEIVER</text>
<text x="233.7" y="131.6">RX R0</text>
<text x="612.1" y="126.5">RX B2</text>
<text x="233.7" y="136.7">RX R1</text>
<text x="612.1" y="136.7">RX B3</text>
<text x="233.7" y="141.7">RX R2</text>
<text x="612.1" y="141.7">RX B4</text>
<text x="612.1" y="146.8">RX B5</text>
<text x="233.7" y="151.9">RX R3</text>
<text x="177.8" y="157">FROM LDVS RECEIVER</text>
<text x="233.7" y="157">RX R4</text>
<text x="612.1" y="157">CPLD2 LCD V</text>
<text x="233.7" y="162.1">RX R5</text>
<text x="233.7" y="172.2">RX G0</text>
<text x="650.2" y="169.7">FROM OSD CPLD</text>
<text x="233.7" y="177.3">RX G1</text>
<text x="233.7" y="182.4">RX G2</text>
<text x="612.1" y="182.4">CPLD2_LCD_EN</text>
<text x="414" y="195.1">MTG41</text>
<text x="426.7" y="194.7">MTG42</text>
<text x="223.5" y="207.8">ARM_LCD_H</text>
<text x="255.1" y="207.2">1</text>
<text x="261.2" y="205.9">R500</text>
<text x="271.8" y="207.2">2</text>
<text x="276.9" y="207.8">CPLD2_LCD_H</text>
<text x="414" y="207.8">MTG43</text>
<text x="426.7" y="207.4">MTG44</text>
<text x="569" y="207.8">RX_G3</text>
<text x="585.3" y="207.2">1</text>
<text x="591.4" y="205.9">R511</text>
<text x="602" y="207.2">2</text>
<text x="612.1" y="207.8">ARM_G3</text>
<text x="261.9" y="212.3">NIC</text>
<text x="592.1" y="212.3">NIC</text>
<text x="218.4" y="217.9">ARM_LCD_CLK</text>
<text x="255.1" y="217.4">1</text>
<text x="261.2" y="216.1">R501</text>
<text x="271.8" y="217.4">2</text>
<text x="276.9" y="217.9">CPLD2_LCD_CLK</text>
<text x="569" y="217.9">RX_G4</text>
<text x="585.3" y="217.4">1</text>
<text x="591.4" y="216.1">R512</text>
<text x="602" y="217.4">2</text>
<text x="612.1" y="217.9">ARM_G4</text>
<text x="255.1" y="227.5">1</text>
<text x="261.2" y="226.2">R502</text>
<text x="261.9" y="222.4">NIC</text>
<text x="271.8" y="227.5">2</text>
<text x="585.3" y="227.5">1</text>
<text x="591.4" y="226.2">R513</text>
<text x="592.1" y="222.4">NIC</text>
<text x="602" y="227.5">2</text>
<text x="261.9" y="232.6">NIC</text>
<text x="276.9" y="228.1">RX_R0</text>
<text x="569" y="228.1">RX_G5</text>
<text x="592.1" y="232.6">NIC</text>
<text x="612.1" y="228.1">ARM_G5</text>
<text x="231.1" y="238.3">ARM_R1</text>
<text x="255.1" y="237.7">1</text>
<text x="261.2" y="236.4">R503</text>
<text x="271.8" y="237.7">2</text>
<text x="276.9" y="238.3">RX_R1</text>
<text x="569" y="238.3">RX_B0</text>
<text x="585.3" y="237.7">1</text>
<text x="591.4" y="236.4">R514</text>
<text x="602" y="237.7">2</text>
<text x="261.9" y="242.8">NIC</text>
<text x="592.1" y="242.8">NIC</text>
<text x="231.1" y="248.4">ARM_R2</text>
<text x="255.1" y="247.8">1</text>
<text x="261.2" y="246.6">R504</text>
<text x="271.8" y="247.8">2</text>
<text x="276.9" y="248.4">RX_R2</text>
<text x="569" y="248.4">RX_B1</text>
<text x="585.3" y="247.8">1</text>
<text x="591.4" y="246.6">R515</text>
<text x="602" y="247.8">2</text>
<text x="612.1" y="248.4">ARM_B1</text>
<text x="255.1" y="258">1</text>
<text x="261.2" y="256.7">R505</text>
<text x="261.9" y="252.9">NIC</text>
<text x="271.8" y="258">2</text>
<text x="585.3" y="258">1</text>
<text x="591.4" y="256.7">R516</text>
<text x="592.1" y="252.9">NIC</text>
<text x="602" y="258">2</text>
<text x="652.8" y="253.5">FROM ARM</text>
<text x="188" y="258.6">FROM ARM</text>
<text x="231.1" y="258.6">ARM_R3</text>
<text x="261.9" y="263.1">NIC</text>
<text x="276.9" y="258.6">RX_R3</text>
<text x="569" y="258.6">RX_B2</text>
<text x="592.1" y="263.1">NIC</text>
<text x="612.1" y="258.6">ARM_B2</text>
<text x="231.1" y="268.7">ARM_R4</text>
<text x="255.1" y="268.2">1</text>
<text x="261.2" y="266.9">R506</text>
<text x="271.8" y="268.2">2</text>
<text x="276.9" y="268.7">RX_R4</text>
<text x="569" y="268.7">RX_B3</text>
<text x="585.3" y="268.2">1</text>
<text x="591.4" y="266.9">R517</text>
<text x="602" y="268.2">2</text>
<text x="612.1" y="268.7">ARM_B3</text>
<text x="261.9" y="273.2">NIC</text>
<text x="592.1" y="273.2">NIC</text>
<text x="231.1" y="278.9">ARM_R5</text>
<text x="255.1" y="278.3">1</text>
<text x="261.2" y="277">R507</text>
<text x="271.8" y="278.3">2</text>
<text x="276.9" y="278.9">RX_R5</text>
<text x="569" y="278.9">RX_B4</text>
<text x="585.3" y="278.3">1</text>
<text x="591.4" y="277">R518</text>
<text x="602" y="278.3">2</text>
<text x="612.1" y="278.9">ARM_B4</text>
<text x="261.2" y="287.2">R508</text>
<text x="261.9" y="283.4">NIC</text>
<text x="591.4" y="287.2">R519</text>
<text x="592.1" y="283.4">NIC</text>
<text x="255.1" y="288.5">1</text>
<text x="261.9" y="293.6">NIC</text>
<text x="271.8" y="288.5">2</text>
<text x="276.9" y="289.1">RX_G0</text>
<text x="569" y="289.1">RX_B5</text>
<text x="585.3" y="288.5">1</text>
<text x="592.1" y="293.6">NIC</text>
<text x="602" y="288.5">2</text>
<text x="612.1" y="289.1">ARM_B5</text>
<text x="231.1" y="299.2">ARM_G1</text>
<text x="255.1" y="298.6">1</text>
<text x="261.2" y="297.4">R509</text>
<text x="271.8" y="298.6">2</text>
<text x="276.9" y="299.2">RX_G1</text>
<text x="553.7" y="299.2">CPLD2_LCD_V</text>
<text x="585.3" y="298.6">1</text>
<text x="591.4" y="297.4">R520</text>
<text x="602" y="298.6">2</text>
<text x="612.1" y="299.2">ARM_LCD_V</text>
<text x="261.9" y="303.7">NIC</text>
<text x="592.1" y="303.7">NIC</text>
<text x="231.1" y="309.4">ARM_G2</text>
<text x="255.1" y="308.8">1</text>
<text x="261.2" y="307.5">R510</text>
<text x="271.8" y="308.8">2</text>
<text x="276.9" y="309.4">RX_G2</text>
<text x="261.9" y="313.9">NIC</text>
<text x="127" y="395.7">EXT_RS232_RXD</text>
<text x="127" y="390.7">INT_RS232_RXD</text>
<text x="221" y="395.7">EXT_RS232_TXD</text>
<text x="221" y="390.7">INT_RS232_TXD</text>
<text x="129.5" y="400.8">ARM_ESA_RST1</text>
<text x="221" y="400.8">ARM_ESA_RST2</text>
<text x="137.2" y="405.9">REAR_CANL</text>
<text x="221" y="405.9">REAR_CANH</text>
<text x="132.1" y="411">FPIC_TRG_IN</text>
<text x="127" y="416.1">FPIC_TRG_OUT2</text>
<text x="221" y="416.1">FPIC_TRG_OUT1</text>
<text x="132.1" y="421.1">FPIC_IR_IN2</text>
<text x="221" y="421.1">FPIC_IR_IN1</text>
<text x="142.2" y="426.2">I2C_SDA</text>
<text x="142.2" y="431.3">I2C_SCL</text>
<text x="221" y="431.3">FPIC_PWRGOOD</text>
<text x="221" y="426.2">FPIC_IR_OUT</text>
<text x="472.8" y="428.9">VAL</text>
<text x="467.1" y="434.3">1</text>
<text x="472" y="433.5">L560</text>
<text x="481.3" y="434.3">2</text>
<text x="221" y="446.5">CPLD_AUD_DI</text>
<text x="121.9" y="451.6">CPLD_VID_AUD_DO</text>
<text x="221" y="451.6">CPLD_AUD_SS</text>
<text x="127" y="456.7">CPLD_AUD_SCLK</text>
<text x="132.1" y="461.8">CPLD_SDE_SS</text>
<text x="221" y="456.7">ARM_RC5_CTRL</text>
<text x="221" y="461.8">FPIC_SPARE</text>
<text x="221" y="466.9">ARM_SDE_PROG</text>
</g>
</svg>
